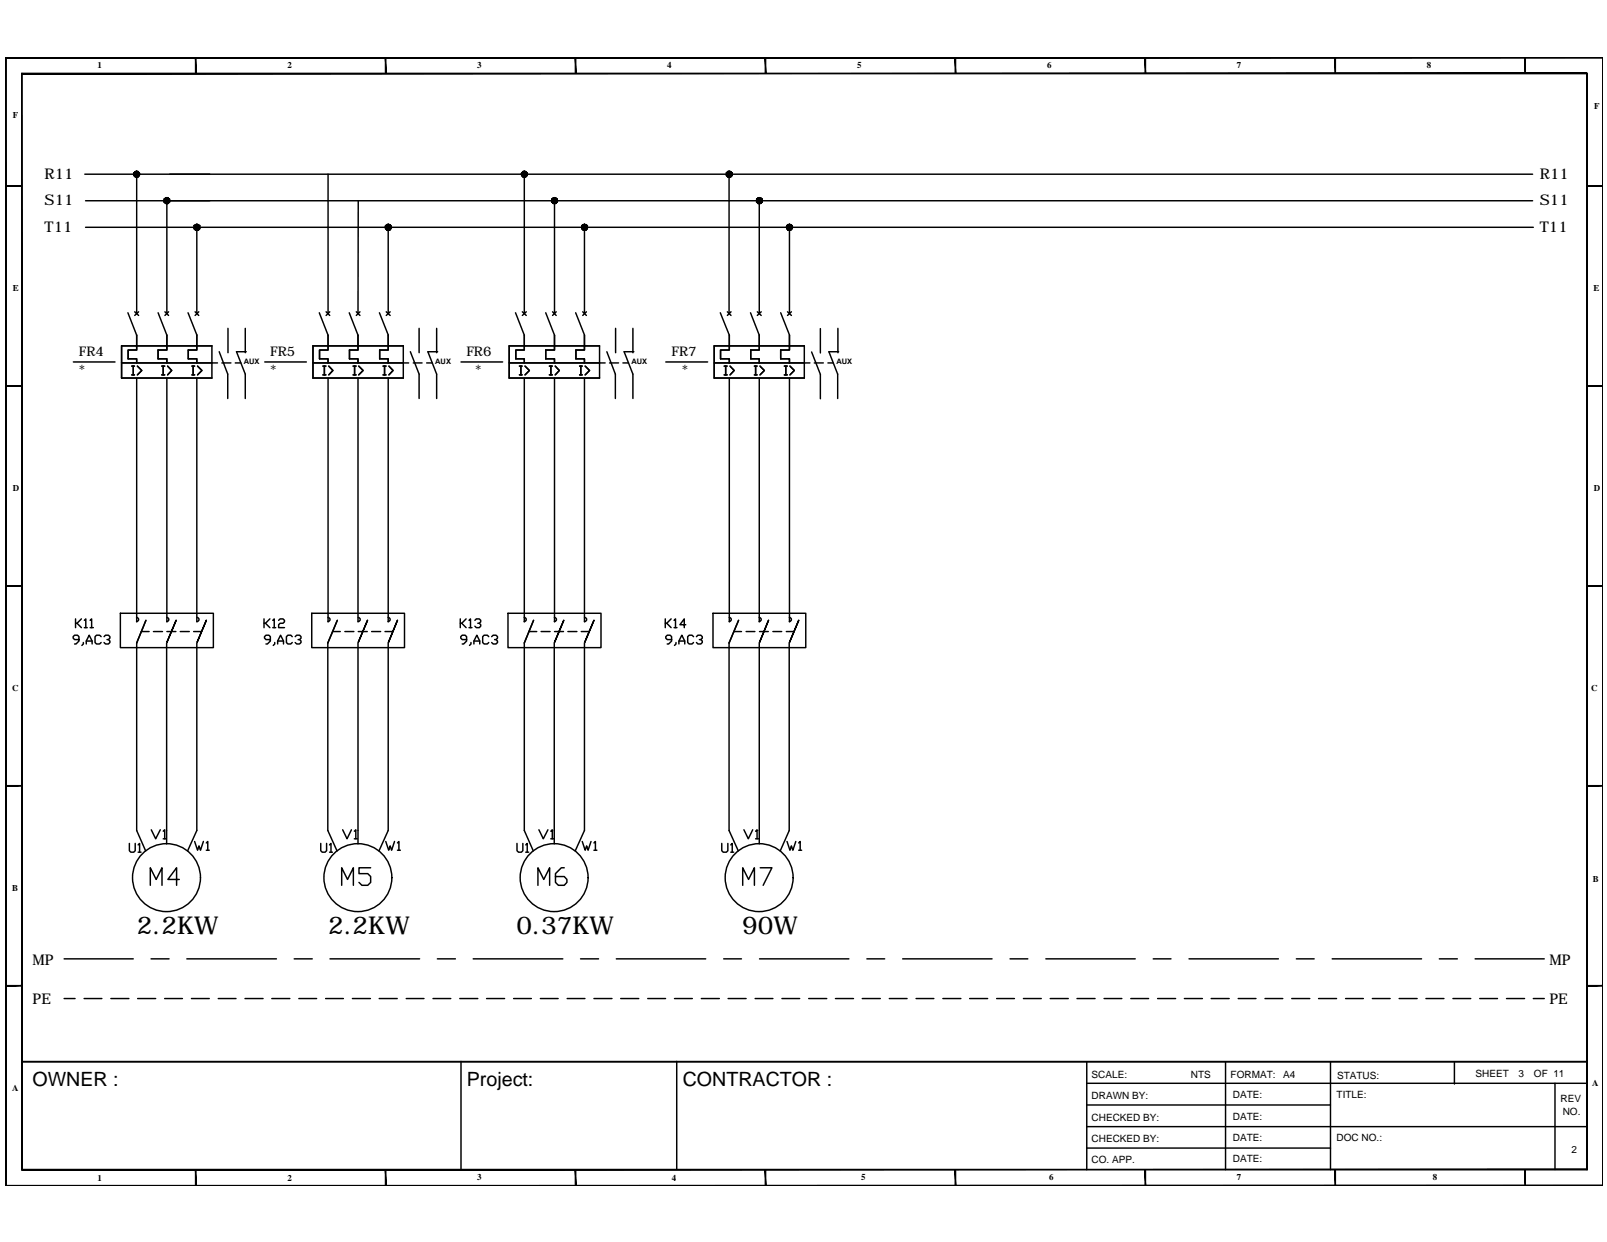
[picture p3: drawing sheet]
<svg xmlns="http://www.w3.org/2000/svg" width="279mm" height="216mm" viewBox="0 0 279 216" stroke-linecap="round" stroke-linejoin="round" font-family="sans-serif">
<!-- layer: FRAME -->
<g fill="#000" stroke="#000" stroke-width=".17">
<path d="M.9 10h277.8zM.9 10.1l277.8-.1z"/>
<path d="M3.7 12.8l.2 190.5v-190.5zM3.7 12.8l.2 190.5h-.2z"/>
<path d="M34 10l.1 2.8v-2.8zM34 10l.1 2.8h-.1z"/>
<path d="M67 10l.1 2.8v-2.8zM67 10l.1 2.8h-.1z"/>
<path d="M100 10l.1 2.8v-2.8zM100 10l.1 2.8h-.1z"/>
<path d="M133 10l.2 2.8v-2.8zM133 10l.2 2.8h-.2z"/>
<path d="M166 10l.2 2.8v-2.8zM166 10l.2 2.8h-.2z"/>
<path d="M199.1 10l.1 2.8v-2.8zM199.1 10l.1 2.8h-.1z"/>
<path d="M232.1 10l.1 2.8v-2.8zM232.1 10l.1 2.8h-.1z"/>
<path d="M265.1 10l.1 2.8v-2.8zM265.1 10l.1 2.8h-.1z"/>
<path d="M3.8 12.8h272.1v-.1zM3.8 12.7h272.1l-272.1 .1z"/>
<path d="M278.7 10v196.1zM278.7 10v196.1z"/>
<path d="M1 32.3v.1l2.8-.1zM1 32.4l2.8-.1v.1z"/>
<path d="M275.9 32.3v.1l2.8-.1zM275.9 32.4l2.8-.1v.1z"/>
<path d="M1 67v.2l2.8-.2zM1 67.2l2.8-.2v.2z"/>
<path d="M275.9 67v.2l2.8-.2zM275.9 67.2l2.8-.2v.2z"/>
<path d="M1 101.8v.1l2.8-.1zM1 101.9l2.8-.1v.1z"/>
<path d="M275.9 101.8v.1l2.8-.1zM275.9 101.9l2.8-.1v.1z"/>
<path d="M1 136.5v.2l2.8-.2zM1 136.7l2.8-.2v.2z"/>
<path d="M275.9 136.5v.2l2.8-.2zM275.9 136.7l2.8-.2v.2z"/>
<path d="M1 171.3v.1l2.8-.1zM1 171.4l2.8-.1v.1z"/>
<path d="M275.9 171.3v.1l2.8-.1zM275.9 171.4l2.8-.1v.1z"/>
<path d="M.9 10v196.1h.2zM.9 10h.2v196.1z"/>
<path d="M3.8 203.3v.1l272.1-.1zM3.8 203.4l272.1-.1v.1z"/>
<path d="M34 203.3l.1 2.8v-2.8zM34 203.3l.1 2.8h-.1z"/>
<path d="M67 203.3l.1 2.8v-2.8zM67 203.3l.1 2.8h-.1z"/>
<path d="M100 203.3l.1 2.8v-2.8zM100 203.3l.1 2.8h-.1z"/>
<path d="M133 203.4v2.7h.2zM133 203.4h.2v2.7z"/>
<path d="M166 203.3l.2 2.8v-2.8zM166 203.3l.2 2.8h-.2z"/>
<path d="M199.1 203.3l.1 2.8v-2.8zM199.1 203.3l.1 2.8h-.1z"/>
<path d="M232.1 203.3l.1 2.8v-2.8zM232.1 203.3l.1 2.8h-.1z"/>
<path d="M265.1 203.3l.1 2.8v-2.8zM265.1 203.3l.1 2.8h-.1z"/>
<path d="M275.9 12.8v190.5h.1zM275.9 12.8h.1v190.5z"/>
<path d="M1 206.1h277.7zM1 206.1h277.7z"/>
</g>
<path d="M3.8 184.5h272.1zM3.8 184.6v18.7M188.9 192.1h42.4M188.9 195.8h86.9M188.9 188.3h86.9M188.9 199.6h42.4M188.9 184.6v18.7" fill="none" stroke="#000" stroke-width=".25"/>
<!-- layer: 0 -->
<g fill="none" stroke="#000" stroke-width=".25">
<path d="M14.7 30.3h251.8M14.9 39.5h251.7M14.9 34.9h251.6M23.8 30.3v24.2M29 34.9v19.6M34.2 39.5v15M57 30.3v24.2M62.3 34.9l-.1 19.6M67.5 39.5v15M91.2 30.3v24.2M96.4 34.9v19.6M101.6 39.5v15"/>
<path d="M126.8 30.3v24.2M132 34.9v19.6M137.3 39.5v15M23.8 58.3v2.5h-1.5v1.6M29 58.3v2.5h-1.5v1.6M34.2 58.3v2.5h-1.5M34.2 58.2v2.6h-1.5M39.6 57.1v4.2M42.6 57.1v4.2M57 58.3v2.5h-1.4v1.6M62.2 58.3v2.5h-1.4v1.6M67.5 58.3v2.5h-1.5"/>
<path d="M67.5 58.2v2.6h-1.5M72.9 57.1v4.2M75.9 57.1v4.2M91.2 58.3v2.5h-1.5v1.6M96.4 58.3v2.5h-1.5v1.6M101.6 58.3v2.5h-1.5M101.6 58.2v2.6h-1.5M107 57.1v4.2M110 57.1v4.2M126.8 58.3v2.5h-1.5v1.6M132 58.3v2.5h-1.5v1.6M137.3 58.3v2.5h-1.6"/>
<path d="M137.3 58.2v2.6h-1.6M142.6 57.1v4.3M145.7 57.1v4.2M21.1 60.1h15.7v5.6h-15.7zM21.1 63.1h15.7M23.8 65.7v42.4M29 65.7v42.4M32.7 60.8v1.6M34.2 65.7v42.4M38.6 63.1h1.5M39.6 65v4.3M40.9 63.1h1"/>
<path d="M41.1 61.1h1.7M42.6 65v4.3M54.4 60.1h15.7v5.6h-15.7zM54.4 63.1h16.6M57 65.7v42.4M62.2 65.7v42.4M66 60.8v1.6M67.5 65.7v42.4M71.9 63.1h1.5M72.9 65v4.3M74.2 63.1h1M74.4 61.1h1.7"/>
<path d="M75.9 65v4.3M88.5 60.1h15.7v5.6h-15.7zM88.5 63.1h15.7M91.2 65.7v42.4M96.4 65.7v42.4M100.1 60.8v1.6M101.6 65.7v42.4M106 63.1h1.5M107 65v4.3M108.3 63.1h1M108.5 61.1h1.7M110 65v4.3"/>
<path d="M124.2 60.1h15.6v5.6h-15.6zM124.2 63.1h15.6M126.8 65.7v42.4M132 65.7v42.4M135.7 60.8v1.6M137.3 65.7v42.4M141.6 63.1h1.5M142.6 65.1v4.2M143.9 63.1h1M144.1 61.1h1.7M145.6 65v4.3M13.1 107.6v1.5"/>
<path d="M13.4 108.3l.8 .8M13.7 111.2h-.7l-.3-.3v-.2l.3-.3h.5l.2 .3v.7l-.5 .5h-.2M14.2 107.6l-.8 .7h-.3M14.5 111.7v.2l-.3 .3M14.7 107.8l.2-.2v1.5M14.7 109.1h.5M15 111.9v-.5l.5-1 .5 1v.5M15 111.4h1M15.7 107.8l.2-.2v1.5M15.7 109.1h.5M17.6 110.7l-.3-.3h-.5l-.3 .3v1l.3 .2h.5l.3-.2M18.1 110.7l.2-.3h.6l.2 .3v.2l-.2 .3h-.3"/>
<path d="M18.9 111.2l.2 .2v.3l-.2 .2h-.6l-.2-.2M20.9 106.6h16.2v6h-16.2zM23.7 107.3a.36 .36 0 0 1 .4 .4 .36 .36 0 0 1-.4 .3M24.6 109.8h1.3M25.4 107.8l-1.6 4v32.6M26.7 109.8h1.6M29 111.8v32.6M29 107.3a.36 .36 0 0 1 .4 .4 .36 .36 0 0 1-.4 .3M29 109.8h1.6M30.6 107.8l-1.6 4 1.6-4M31.3 109.8h1.6M33.7 109.8h1.3"/>
<path d="M34.2 111.8v32.6M34.2 107.3a.36 .36 0 0 1 .4 .4 .36 .36 0 0 1-.4 .3M35.9 107.8l-1.7 4 1.7-4M47.8 111.7v.2l-.3 .3M54.2 106.6h16.1v6h-16.1zM57 107.3a.36 .36 0 0 1 .4 .4 .36 .36 0 0 1-.4 .3M57.8 109.8h1.4M58.6 107.8l-1.6 4v32.6M60 109.8h1.5M62.2 111.8v32.6M62.3 107.3a.36 .36 0 0 1 .3 .4 .36 .36 0 0 1-.3 .3M62.3 109.8h1.6"/>
<path d="M63.9 107.8l-1.7 4 1.7-4M64.6 109.8h1.6M66.9 109.8h1.4M67.5 107.3a.36 .36 0 0 1 .3 .4 .36 .36 0 0 1-.3 .3M67.5 111.8v32.6M69.1 107.8l-1.6 4 1.6-4M81.9 111.7v.2l-.3 .3M85.5 110.7l.2-.3h.5l.3 .3v.2l-.3 .3h-.2M86.2 111.2l.3 .2v.3l-.3 .2h-.5l-.2-.2M88.3 106.6h16.2v6h-16.2zM91.1 107.3a.36 .36 0 0 1 .4 .4 .36 .36 0 0 1-.4 .3M92 109.8h1.3"/>
<path d="M92.8 107.8l-1.6 4v32.6M94.1 109.8h1.5M96.4 111.8v32.6M96.4 107.3a.36 .36 0 0 1 .3 .4 .36 .36 0 0 1-.3 .3M96.4 109.8h1.6M98 107.8l-1.6 4 1.6-4M98.7 109.8h1.6M101.1 109.8h1.3M101.6 111.8v32.6M101.6 107.3a.36 .36 0 0 1 .4 .4 .36 .36 0 0 1-.4 .3M103.3 107.8l-1.7 4 1.7-4M117.5 111.7v.2l-.2 .3"/>
<path d="M121.1 110.7l.2-.3h.5l.3 .3v.2l-.3 .3h-.2M121.8 111.2l.3 .2v.3l-.3 .2h-.5l-.2-.2M124 106.6h16.1v6h-16.1zM126.8 107.3a.36 .36 0 0 1 .3 .4 .36 .36 0 0 1-.3 .3M127.6 109.8h1.3M128.4 107.8l-1.6 4v32.6M129.7 109.8h1.5M132 107.3a.36 .36 0 0 1 .3 .4 .36 .36 0 0 1-.3 .3M132 111.8v32.6M132.1 109.8h1.5M133.6 107.8l-1.6 4 1.6-4M134.4 109.8h1.5"/>
<path d="M136.7 109.8h1.4M137.2 111.8v32.6M137.2 107.3a.36 .36 0 0 1 .4 .4 .36 .36 0 0 1-.4 .3M138.9 107.8l-1.7 4 1.7-4M11.1 166.7h12.1M11.1 173.6h2M14.6 173.6h3.1M19.3 173.6h3.1M23.9 173.6h3.2M26.3 166.7h3.1M28.6 173.6h3.1M32.5 166.7h15.6"/>
<path d="M33.3 173.6h3.1M37.9 173.6h3.1M42.6 173.6h3.1M47.3 173.6h3.1M51.2 166.7h3.1M52 173.6h3M56.6 173.6h3.1M57.4 166.7h15.6M61.3 173.6h3.1M65.9 173.6h3.2M70.6 173.6h3.1M75.3 173.6h3.1"/>
<path d="M76 166.7h3.2M79.9 173.6h3.2M82.3 166.7h15.5M84.6 173.6h3.1M89.3 173.6h3.1M94 173.6h3M98.6 173.6h3.1M100.9 166.7h3.2M103.3 173.6h3.1M107.2 166.7h15.5M107.9 173.6h3.2M112.6 173.6h3.1"/>
<path d="M117.3 173.6h3.1M121.9 173.6h3.2M125.8 166.7h3.1M126.6 173.6h3.1M131.3 173.6h3.1M132.1 166.7h15.5M135.9 173.6h3.1M140.6 173.6h3.1M145.3 173.6h3.1M149.9 173.6h3.1M150.7 166.7h3.1M154.6 173.6h3.1"/>
<path d="M156.9 166.7h15.6M159.3 173.6h3.1M163.9 173.6h3.2M168.6 173.6h3.1M173.3 173.6h3.1M175.6 166.7h3.1M177.9 173.6h3.1M181.8 166.7h15.6M182.6 173.6h3.1M187.3 173.6h3.1M192 173.6h3M196.6 173.6h3.1"/>
<path d="M200.5 166.7h3.1M201.3 173.6h3.1M205.9 173.6h3.2M206.7 166.7h15.6M210.6 173.6h3.1M215.3 173.6h3.1M219.9 173.6h3.1M224.6 173.6h3.1M225.4 166.7h3.1M229.2 173.6h3.2M231.6 166.7h15.6M233.9 173.6h3.1"/>
<path d="M238.6 173.6h3.1M243.3 173.6h3.1M247.9 173.6h3.2M250.2 166.7h3.2M252.6 173.6h3.1M256.5 166.7h12M257.3 173.6h3.1M261.9 173.6h3.2M266.6 173.6h1.9M80.2 184.5v18.8M117.7 184.5v18.8M213.1 184.6v18.7"/>
<path d="M231.3 184.6v18.7M252.9 184.7v3.7M270.4 188.3v15"/>
<circle cx="28.9" cy="152.6" r="5.9"/>
<circle cx="62.2" cy="152.6" r="5.9"/>
<circle cx="96.3" cy="152.6" r="5.9"/>
<circle cx="132" cy="152.6" r="5.9"/>
</g>
<!-- layer: SYMBOL -->
<g fill="none" stroke="#000" stroke-width=".25">
<path d="M22.2 54.4l1.6 3.9M23.4 54.2l.7 .6M24.1 54.2l-.7 .6M27.5 54.4l1.5 3.9M28.7 54.2l.6 .6M29.3 54.2l-.6 .6M32.7 54.4l1.5 3.8M33.9 54.2l.7 .6M34.6 54.2l-.7 .6M55.5 54.4l1.5 3.9M56.7 54.2l.6 .6M57.3 54.2l-.6 .6"/>
<path d="M60.7 54.4l1.5 3.9M61.9 54.2l.7 .6M62.6 54.2l-.7 .6M66 54.4l1.5 3.8M67.2 54.2l.6 .6M67.8 54.2l-.6 .6M89.6 54.4l1.6 3.9M90.8 54.2l.7 .6M91.5 54.2l-.7 .6M94.9 54.4l1.5 3.9M96.1 54.2l.6 .6M96.7 54.2l-.6 .6"/>
<path d="M100.1 54.4l1.5 3.8M101.3 54.2l.7 .6M102 54.2l-.7 .6M125.2 54.4l1.6 3.9M126.5 54.2l.6 .6M127.1 54.2l-.6 .6M130.5 54.4l1.5 3.9M131.7 54.2l.6 .6M132.3 54.2l-.6 .6M135.7 54.4l1.6 3.8M136.9 54.2l.7 .6M137.6 54.2l-.7 .6"/>
<path d="M12.8 62.9h7.2M38.1 61.1l1.5 3.9M41.1 61.1l1.5 3.9M46 62.9h7.3M71.3 61.1l1.6 3.9M74.4 61.1l1.5 3.9M80.2 62.9h7.2M105.5 61.1l1.5 3.9M108.5 61.1l1.5 3.9M115.8 62.9h7.2M141.1 61.2l1.5 3.9M144.1 61.1l1.5 3.9"/>
</g>
<!-- layer: 0 -->
<g fill="#000" stroke="#000" stroke-width=".17">
<path d="M23.2 30.3l.1 .2 .5-.2zM23.3 30.5l.5-.2-.3 .4zM23.8 30.3l-.3 .4 .3 .1z"/>
<path d="M23.2 30.3l.1 .2 .5-.2zM23.3 30.5l.5-.2-.3 .4zM23.8 30.3l-.3 .4 .3 .1z"/>
<path d="M23.3 30.3l.1 .2 .4-.2zM23.4 30.5l.4-.2-.2 .3zM23.8 30.3l-.2 .3 .2 .1z"/>
<path d="M23.3 30.3l.1 .2 .4-.2zM23.4 30.5l.4-.2-.2 .3zM23.8 30.3l-.2 .3 .2 .1z"/>
<path d="M23.6 29.9l.2 .4v-.4zM23.6 29.9l.2 .4-.4-.2zM23.4 30.1l-.1 .2h.5z"/>
<path d="M23.8 30.3v.4l.2-.1zM23.8 30.3l.3 .2-.1 .1zM23.8 30.3l.3 .2 .1-.2z"/>
<path d="M23.5 29.8l.3 .5v-.6zM23.5 29.8l.3 .5-.5-.3zM23.3 30l-.1 .3h.6z"/>
<path d="M23.8 30.3v.5l.2-.1zM23.8 30.3l.4 .2-.2 .2zM23.8 30.3l.4 .2 .1-.2z"/>
<path d="M23.6 29.9l.2 .4v-.4zM23.6 29.9l.2 .4-.4-.2zM23.4 30.1l-.1 .2h.5z"/>
<path d="M23.8 30.3v.4l.2-.1zM23.8 30.3l.3 .2-.1 .1zM23.8 30.3l.3 .2 .1-.2z"/>
<path d="M23.5 29.8l.3 .5v-.6zM23.5 29.8l.3 .5-.5-.3zM23.3 30l-.1 .3h.6z"/>
<path d="M23.8 30.3v.5l.2-.1zM23.8 30.3l.4 .2-.2 .2zM23.8 30.3l.4 .2 .1-.2z"/>
<path d="M23.8 30.3h.4l-.1-.2zM24 29.9l.1 .2-.3 .2zM23.8 29.9v.4l.2-.4z"/>
<path d="M23.8 30.3h.4l-.1-.2zM24 29.9l.1 .2-.3 .2zM23.8 29.9v.4l.2-.4z"/>
<path d="M23.8 30.3h.5l-.1-.3zM24 29.8l.2 .2-.4 .3zM23.8 29.7v.6l.2-.5z"/>
<path d="M23.8 30.3h.5l-.1-.3zM24 29.8l.2 .2-.4 .3zM23.8 29.7v.6l.2-.5z"/>
<path d="M28.5 34.9v.3l.5-.3zM28.5 35.2l.5-.3-.2 .5zM29 34.9l-.2 .5h.2z"/>
<path d="M28.5 34.9v.3l.5-.3zM28.5 35.2l.5-.3-.2 .5zM29 34.9l-.2 .5h.2z"/>
<path d="M28.6 34.9v.2l.4-.2zM28.6 35.1l.4-.2-.2 .3zM29 34.9l-.2 .3 .2 .1z"/>
<path d="M28.6 34.9v.2l.4-.2zM28.6 35.1l.4-.2-.2 .3zM29 34.9l-.2 .3 .2 .1z"/>
<path d="M28.8 34.5l.2 .4v-.4zM28.8 34.5l.2 .4-.4-.2zM28.6 34.7v.2h.4z"/>
<path d="M29 34.9v.4l.2-.1zM29 34.9l.4 .2-.2 .1zM29 34.9l.4 .2v-.2z"/>
<path d="M28.8 34.4l.2 .5v-.6zM28.5 34.6l.3-.2 .2 .5zM28.5 34.6v.3h.5z"/>
<path d="M29 34.9v.5h.3zM29 34.9l.5 .3-.2 .2zM29 34.9l.5 .3 .1-.3z"/>
<path d="M28.8 34.5l.2 .4v-.4zM28.8 34.5l.2 .4-.4-.2zM28.6 34.7v.2h.4z"/>
<path d="M29 34.9v.4l.2-.1zM29 34.9l.4 .2-.2 .1zM29 34.9l.4 .2v-.2z"/>
<path d="M28.8 34.4l.2 .5v-.6zM28.5 34.6l.3-.2 .2 .5zM28.5 34.6v.3h.5z"/>
<path d="M29 34.9v.5h.3zM29 34.9l.5 .3-.2 .2zM29 34.9l.5 .3 .1-.3z"/>
<path d="M29 34.9h.4v-.2zM29.2 34.5l.2 .2-.4 .2zM29 34.5v.4l.2-.4z"/>
<path d="M29 34.9h.4v-.2zM29.2 34.5l.2 .2-.4 .2zM29 34.5v.4l.2-.4z"/>
<path d="M29 34.9h.6l-.1-.3zM29.3 34.4l.2 .2-.5 .3zM29 34.3v.6l.3-.5z"/>
<path d="M29 34.9h.6l-.1-.3zM29.3 34.4l.2 .2-.5 .3zM29 34.3v.6l.3-.5z"/>
<path d="M33.7 39.5l.1 .3 .4-.3zM33.8 39.8l.4-.3-.2 .5zM34.2 39.5l-.2 .5 .2 .1z"/>
<path d="M33.7 39.5l.1 .3 .4-.3zM33.8 39.8l.4-.3-.2 .5zM34.2 39.5l-.2 .5 .2 .1z"/>
<path d="M33.8 39.5l.1 .2 .3-.2zM33.9 39.7l.3-.2-.2 .3zM34.2 39.5l-.2 .3 .2 .1z"/>
<path d="M33.8 39.5l.1 .2 .3-.2zM33.9 39.7l.3-.2-.2 .3zM34.2 39.5l-.2 .3 .2 .1z"/>
<path d="M34 39.1l.2 .4v-.4zM34 39.1l.2 .4-.3-.2zM33.9 39.3l-.1 .2h.4z"/>
<path d="M34.2 39.5v.4l.2-.1zM34.2 39.5l.4 .2-.2 .1zM34.2 39.5l.4 .2v-.2z"/>
<path d="M34 39l.2 .5v-.5zM33.8 39.2l.2-.2 .2 .5zM33.8 39.2l-.1 .3h.5z"/>
<path d="M34 39.1l.2 .4v-.4zM34 39.1l.2 .4-.3-.2zM33.9 39.3l-.1 .2h.4z"/>
<path d="M34.2 39.5v.4l.2-.1zM34.2 39.5l.4 .2-.2 .1zM34.2 39.5l.4 .2v-.2z"/>
<path d="M34 39l.2 .5v-.5zM33.8 39.2l.2-.2 .2 .5zM33.8 39.2l-.1 .3h.5z"/>
<path d="M34.2 39.5h.4v-.2zM34.4 39.1l.2 .2-.4 .2zM34.2 39.1v.4l.2-.4z"/>
<path d="M34.2 39.5h.4v-.2zM34.4 39.1l.2 .2-.4 .2zM34.2 39.1v.4l.2-.4z"/>
<path d="M34.2 39.5h.6l-.1-.3zM34.5 39l.2 .2-.5 .3zM34.2 39v.5l.3-.5z"/>
<path d="M34.2 39.5h.6l-.1-.3zM34.5 39l.2 .2-.5 .3zM34.2 39v.5l.3-.5z"/>
<path d="M66.9 39.5l.1 .3 .5-.3zM67 39.8l.5-.3-.3 .5zM67.5 39.5l-.3 .5 .3 .1z"/>
<path d="M66.9 39.5l.1 .3 .5-.3zM67 39.8l.5-.3-.3 .5zM67.5 39.5l-.3 .5 .3 .1z"/>
<path d="M67.1 39.5l.1 .2 .3-.2zM67.2 39.7l.3-.2-.2 .3zM67.5 39.5l-.2 .3 .2 .1z"/>
<path d="M67.1 39.5l.1 .2 .3-.2zM67.2 39.7l.3-.2-.2 .3zM67.5 39.5l-.2 .3 .2 .1z"/>
<path d="M67.3 39.1l.2 .4v-.4zM67.3 39.1l.2 .4-.3-.2zM67.2 39.3l-.1 .2h.4z"/>
<path d="M67.5 39.5v.4l.2-.1zM67.5 39.5l.4 .2-.2 .1zM67.5 39.5l.4 .2v-.2z"/>
<path d="M67.2 39l.3 .5v-.5zM67 39.2l.2-.2 .3 .5zM67 39.2l-.1 .3h.6z"/>
<path d="M67.3 39.1l.2 .4v-.4zM67.3 39.1l.2 .4-.3-.2zM67.2 39.3l-.1 .2h.4z"/>
<path d="M67.5 39.5v.4l.2-.1zM67.5 39.5l.4 .2-.2 .1zM67.5 39.5l.4 .2v-.2z"/>
<path d="M67.2 39l.3 .5v-.5zM67 39.2l.2-.2 .3 .5zM67 39.2l-.1 .3h.6z"/>
<path d="M67.5 39.5h.4v-.2zM67.7 39.1l.2 .2-.4 .2zM67.5 39.1v.4l.2-.4z"/>
<path d="M67.5 39.5h.4v-.2zM67.7 39.1l.2 .2-.4 .2zM67.5 39.1v.4l.2-.4z"/>
<path d="M67.5 39.5h.5v-.3zM67.8 39l.2 .2-.5 .3zM67.5 39v.5l.3-.5z"/>
<path d="M67.5 39.5h.5v-.3zM67.8 39l.2 .2-.5 .3zM67.5 39v.5l.3-.5z"/>
<path d="M90.6 30.3l.1 .2 .5-.2zM90.7 30.5l.5-.2-.3 .4zM91.2 30.3l-.3 .4 .3 .1z"/>
<path d="M90.6 30.3l.1 .2 .5-.2zM90.7 30.5l.5-.2-.3 .4zM91.2 30.3l-.3 .4 .3 .1z"/>
<path d="M90.7 30.3l.1 .2 .4-.2zM90.8 30.5l.4-.2-.3 .3zM91.2 30.3l-.3 .3 .3 .1z"/>
<path d="M90.7 30.3l.1 .2 .4-.2zM90.8 30.5l.4-.2-.3 .3zM91.2 30.3l-.3 .3 .3 .1z"/>
<path d="M90.9 29.9l.3 .4v-.4zM90.9 29.9l.3 .4-.4-.2zM90.8 30.1l-.1 .2h.5z"/>
<path d="M91.2 30.3v.4l.2-.1zM91.2 30.3l.3 .2-.1 .1zM91.2 30.3l.3 .2 .1-.2z"/>
<path d="M90.9 29.8l.3 .5v-.6zM90.9 29.8l.3 .5-.5-.3zM90.7 30l-.1 .3h.6z"/>
<path d="M91.2 30.3v.5l.2-.1zM91.2 30.3l.4 .2-.2 .2zM91.2 30.3l.4 .2 .1-.2z"/>
<path d="M90.9 29.9l.3 .4v-.4zM90.9 29.9l.3 .4-.4-.2zM90.8 30.1l-.1 .2h.5z"/>
<path d="M91.2 30.3v.4l.2-.1zM91.2 30.3l.3 .2-.1 .1zM91.2 30.3l.3 .2 .1-.2z"/>
<path d="M90.9 29.8l.3 .5v-.6zM90.9 29.8l.3 .5-.5-.3zM90.7 30l-.1 .3h.6z"/>
<path d="M91.2 30.3v.5l.2-.1zM91.2 30.3l.4 .2-.2 .2zM91.2 30.3l.4 .2 .1-.2z"/>
<path d="M91.2 30.3h.4l-.1-.2zM91.4 29.9l.1 .2-.3 .2zM91.2 29.9v.4l.2-.4z"/>
<path d="M91.2 30.3h.4l-.1-.2zM91.4 29.9l.1 .2-.3 .2zM91.2 29.9v.4l.2-.4z"/>
<path d="M91.2 30.3h.5l-.1-.3zM91.4 29.8l.2 .2-.4 .3zM91.2 29.7v.6l.2-.5z"/>
<path d="M91.2 30.3h.5l-.1-.3zM91.4 29.8l.2 .2-.4 .3zM91.2 29.7v.6l.2-.5z"/>
<path d="M95.9 34.9v.3l.5-.3zM95.9 35.2l.5-.3-.2 .5zM96.4 34.9l-.2 .5h.2z"/>
<path d="M95.9 34.9v.3l.5-.3zM95.9 35.2l.5-.3-.2 .5zM96.4 34.9l-.2 .5h.2z"/>
<path d="M96 34.9v.2l.4-.2zM96 35.1l.4-.2-.2 .3zM96.4 34.9l-.2 .3 .2 .1z"/>
<path d="M96 34.9v.2l.4-.2zM96 35.1l.4-.2-.2 .3zM96.4 34.9l-.2 .3 .2 .1z"/>
<path d="M96.2 34.5l.2 .4v-.4zM96.2 34.5l.2 .4-.4-.2zM96 34.7v.2h.4z"/>
<path d="M96.4 34.9v.4l.2-.1zM96.4 34.9l.4 .2-.2 .1zM96.4 34.9l.4 .2v-.2z"/>
<path d="M96.2 34.4l.2 .5v-.6zM95.9 34.6l.3-.2 .2 .5zM95.9 34.6v.3h.5z"/>
<path d="M96.4 34.9v.5h.3zM96.4 34.9l.5 .3-.2 .2zM96.4 34.9l.5 .3 .1-.3z"/>
<path d="M96.2 34.5l.2 .4v-.4zM96.2 34.5l.2 .4-.4-.2zM96 34.7v.2h.4z"/>
<path d="M96.4 34.9v.4l.2-.1zM96.4 34.9l.4 .2-.2 .1zM96.4 34.9l.4 .2v-.2z"/>
<path d="M96.2 34.4l.2 .5v-.6zM95.9 34.6l.3-.2 .2 .5zM95.9 34.6v.3h.5z"/>
<path d="M96.4 34.9v.5h.3zM96.4 34.9l.5 .3-.2 .2zM96.4 34.9l.5 .3 .1-.3z"/>
<path d="M96.4 34.9h.4v-.2zM96.6 34.5l.2 .2-.4 .2zM96.4 34.5v.4l.2-.4z"/>
<path d="M96.4 34.9h.4v-.2zM96.6 34.5l.2 .2-.4 .2zM96.4 34.5v.4l.2-.4z"/>
<path d="M96.4 34.9h.6l-.1-.3zM96.7 34.4l.2 .2-.5 .3zM96.4 34.3v.6l.3-.5z"/>
<path d="M96.4 34.9h.6l-.1-.3zM96.7 34.4l.2 .2-.5 .3zM96.4 34.3v.6l.3-.5z"/>
<path d="M101.1 39.5v.3l.5-.3zM101.1 39.8l.5-.3-.2 .5zM101.6 39.5l-.2 .5 .2 .1z"/>
<path d="M101.1 39.5v.3l.5-.3zM101.1 39.8l.5-.3-.2 .5zM101.6 39.5l-.2 .5 .2 .1z"/>
<path d="M101.2 39.5l.1 .2 .3-.2zM101.3 39.7l.3-.2-.2 .3zM101.6 39.5l-.2 .3 .2 .1z"/>
<path d="M101.2 39.5l.1 .2 .3-.2zM101.3 39.7l.3-.2-.2 .3zM101.6 39.5l-.2 .3 .2 .1z"/>
<path d="M101.4 39.1l.2 .4v-.4zM101.4 39.1l.2 .4-.3-.2zM101.3 39.3l-.1 .2h.4z"/>
<path d="M101.6 39.5v.4l.2-.1zM101.6 39.5l.4 .2-.2 .1zM101.6 39.5l.4 .2v-.2z"/>
<path d="M101.4 39l.2 .5v-.5zM101.1 39.2l.3-.2 .2 .5zM101.1 39.2v.3h.5z"/>
<path d="M101.4 39.1l.2 .4v-.4zM101.4 39.1l.2 .4-.3-.2zM101.3 39.3l-.1 .2h.4z"/>
<path d="M101.6 39.5v.4l.2-.1zM101.6 39.5l.4 .2-.2 .1zM101.6 39.5l.4 .2v-.2z"/>
<path d="M101.4 39l.2 .5v-.5zM101.1 39.2l.3-.2 .2 .5zM101.1 39.2v.3h.5z"/>
<path d="M101.6 39.5h.4v-.2zM101.8 39.1l.2 .2-.4 .2zM101.6 39.1v.4l.2-.4z"/>
<path d="M101.6 39.5h.4v-.2zM101.8 39.1l.2 .2-.4 .2zM101.6 39.1v.4l.2-.4z"/>
<path d="M101.6 39.5h.6l-.1-.3zM101.9 39l.2 .2-.5 .3zM101.6 39v.5l.3-.5z"/>
<path d="M101.6 39.5h.6l-.1-.3zM101.9 39l.2 .2-.5 .3zM101.6 39v.5l.3-.5z"/>
<path d="M126.3 30.3v.2l.5-.2zM126.3 30.5l.5-.2-.3 .4zM126.8 30.3l-.3 .4 .3 .1z"/>
<path d="M126.3 30.3v.2l.5-.2zM126.3 30.5l.5-.2-.3 .4zM126.8 30.3l-.3 .4 .3 .1z"/>
<path d="M126.4 30.3v.2l.4-.2zM126.4 30.5l.4-.2-.3 .3zM126.8 30.3l-.3 .3 .3 .1z"/>
<path d="M126.4 30.3v.2l.4-.2zM126.4 30.5l.4-.2-.3 .3zM126.8 30.3l-.3 .3 .3 .1z"/>
<path d="M126.5 29.9l.3 .4v-.4zM126.5 29.9l.3 .4-.4-.2zM126.4 30.1v.2h.4z"/>
<path d="M126.8 30.3v.4l.2-.1zM126.8 30.3l.3 .2-.1 .1zM126.8 30.3l.3 .2 .1-.2z"/>
<path d="M126.5 29.8l.3 .5v-.6zM126.3 30l.2-.2 .3 .5zM126.3 30v.3h.5z"/>
<path d="M126.8 30.3v.5l.3-.1zM126.8 30.3l.5 .2-.2 .2zM126.8 30.3l.5 .2v-.2z"/>
<path d="M126.5 29.9l.3 .4v-.4zM126.5 29.9l.3 .4-.4-.2zM126.4 30.1v.2h.4z"/>
<path d="M126.8 30.3v.4l.2-.1zM126.8 30.3l.3 .2-.1 .1zM126.8 30.3l.3 .2 .1-.2z"/>
<path d="M126.5 29.8l.3 .5v-.6zM126.3 30l.2-.2 .3 .5zM126.3 30v.3h.5z"/>
<path d="M126.8 30.3v.5l.3-.1zM126.8 30.3l.5 .2-.2 .2zM126.8 30.3l.5 .2v-.2z"/>
<path d="M126.8 30.3h.4l-.1-.2zM127 29.9l.1 .2-.3 .2zM126.8 29.9v.4l.2-.4z"/>
<path d="M126.8 30.3h.4l-.1-.2zM127 29.9l.1 .2-.3 .2zM126.8 29.9v.4l.2-.4z"/>
<path d="M126.8 30.3h.5v-.3zM127.1 29.8l.2 .2-.5 .3zM126.8 29.7v.6l.3-.5z"/>
<path d="M126.8 30.3h.5v-.3zM127.1 29.8l.2 .2-.5 .3zM126.8 29.7v.6l.3-.5z"/>
<path d="M131.5 34.9v.3l.5-.3zM131.5 35.2l.5-.3-.2 .5zM132 34.9l-.2 .5h.2z"/>
<path d="M131.5 34.9v.3l.5-.3zM131.5 35.2l.5-.3-.2 .5zM132 34.9l-.2 .5h.2z"/>
<path d="M131.6 34.9l.1 .2 .3-.2zM131.7 35.1l.3-.2-.2 .3zM132 34.9l-.2 .3 .2 .1z"/>
<path d="M131.6 34.9l.1 .2 .3-.2zM131.7 35.1l.3-.2-.2 .3zM132 34.9l-.2 .3 .2 .1z"/>
<path d="M131.8 34.5l.2 .4v-.4zM131.8 34.5l.2 .4-.3-.2zM131.7 34.7l-.1 .2h.4z"/>
<path d="M132 34.9v.4l.2-.1zM132 34.9l.4 .2-.2 .1zM132 34.9l.4 .2v-.2z"/>
<path d="M131.8 34.4l.2 .5v-.6zM131.5 34.6l.3-.2 .2 .5zM131.5 34.6v.3h.5z"/>
<path d="M132 34.9v.5h.3zM132 34.9l.5 .3-.2 .2zM132 34.9l.5 .3 .1-.3z"/>
<path d="M131.8 34.5l.2 .4v-.4zM131.8 34.5l.2 .4-.3-.2zM131.7 34.7l-.1 .2h.4z"/>
<path d="M132 34.9v.4l.2-.1zM132 34.9l.4 .2-.2 .1zM132 34.9l.4 .2v-.2z"/>
<path d="M131.8 34.4l.2 .5v-.6zM131.5 34.6l.3-.2 .2 .5zM131.5 34.6v.3h.5z"/>
<path d="M132 34.9v.5h.3zM132 34.9l.5 .3-.2 .2zM132 34.9l.5 .3 .1-.3z"/>
<path d="M132 34.9h.4v-.2zM132.2 34.5l.2 .2-.4 .2zM132 34.5v.4l.2-.4z"/>
<path d="M132 34.9h.4v-.2zM132.2 34.5l.2 .2-.4 .2zM132 34.5v.4l.2-.4z"/>
<path d="M132 34.9h.6l-.1-.3zM132.3 34.4l.2 .2-.5 .3zM132 34.3v.6l.3-.5z"/>
<path d="M132 34.9h.6l-.1-.3zM132.3 34.4l.2 .2-.5 .3zM132 34.3v.6l.3-.5z"/>
<path d="M136.7 39.5l.1 .3 .5-.3zM136.8 39.8l.5-.3-.3 .5zM137.3 39.5l-.3 .5 .3 .1z"/>
<path d="M136.7 39.5l.1 .3 .5-.3zM136.8 39.8l.5-.3-.3 .5zM137.3 39.5l-.3 .5 .3 .1z"/>
<path d="M136.8 39.5l.1 .2 .4-.2zM136.9 39.7l.4-.2-.3 .3zM137.3 39.5l-.3 .3 .3 .1z"/>
<path d="M136.8 39.5l.1 .2 .4-.2zM136.9 39.7l.4-.2-.3 .3zM137.3 39.5l-.3 .3 .3 .1z"/>
<path d="M137 39.1l.3 .4v-.4zM137 39.1l.3 .4-.4-.2zM136.9 39.3l-.1 .2h.5z"/>
<path d="M137.3 39.5v.4l.2-.1zM137.3 39.5l.3 .2-.1 .1zM137.3 39.5l.3 .2 .1-.2z"/>
<path d="M137 39l.3 .5v-.5zM137 39l.3 .5-.5-.3zM136.8 39.2l-.1 .3h.6z"/>
<path d="M137 39.1l.3 .4v-.4zM137 39.1l.3 .4-.4-.2zM136.9 39.3l-.1 .2h.5z"/>
<path d="M137.3 39.5v.4l.2-.1zM137.3 39.5l.3 .2-.1 .1zM137.3 39.5l.3 .2 .1-.2z"/>
<path d="M137 39l.3 .5v-.5zM137 39l.3 .5-.5-.3zM136.8 39.2l-.1 .3h.6z"/>
<path d="M137.3 39.5h.4l-.1-.2zM137.5 39.1l.1 .2-.3 .2zM137.3 39.1v.4l.2-.4z"/>
<path d="M137.3 39.5h.4l-.1-.2zM137.5 39.1l.1 .2-.3 .2zM137.3 39.1v.4l.2-.4z"/>
<path d="M137.3 39.5h.5l-.1-.3zM137.5 39l.2 .2-.4 .3zM137.3 39v.5l.2-.5z"/>
<path d="M137.3 39.5h.5l-.1-.3zM137.5 39l.2 .2-.4 .3zM137.3 39v.5l.2-.5z"/>
<path d="M34.2 39.5v.6l.3-.1zM34.2 39.5l.5 .3-.2 .2zM34.2 39.5l.5 .3 .1-.3z"/>
<path d="M34.2 39.5v.6l.3-.1zM34.2 39.5l.5 .3-.2 .2zM34.2 39.5l.5 .3 .1-.3z"/>
<path d="M67.5 39.5v.6l.3-.1zM67.5 39.5l.5 .3-.2 .2zM67.5 39.5l.5 .3v-.3z"/>
<path d="M67.5 39.5v.6l.3-.1zM67.5 39.5l.5 .3-.2 .2zM67.5 39.5l.5 .3v-.3z"/>
<path d="M101.6 39.5v.6l.3-.1zM101.6 39.5l.5 .3-.2 .2zM101.6 39.5l.5 .3 .1-.3z"/>
<path d="M101.6 39.5v.6l.3-.1zM101.6 39.5l.5 .3-.2 .2zM101.6 39.5l.5 .3 .1-.3z"/>
<path d="M137.3 39.5v.6l.2-.1zM137.3 39.5l.4 .3-.2 .2zM137.3 39.5l.4 .3 .1-.3z"/>
<path d="M137.3 39.5v.6l.2-.1zM137.3 39.5l.4 .3-.2 .2zM137.3 39.5l.4 .3 .1-.3z"/>
</g>
<g font-size="6.6">
<text x="25.4" y="155.2">M4</text>
<text x="58.6" y="155.2">M5</text>
<text x="92.8" y="155.2">M6</text>
<text x="128.4" y="155.2">M7</text>
</g>
<g font-size="4.9">
<text x="45.2" y="110.4">K12</text>
<text x="79" y="110.4">K13</text>
<text x="114.7" y="110.4">K14</text>
<text x="25.4" y="147.1">V1</text>
<text x="58.6" y="147.1">V1</text>
<text x="92.8" y="147.1">V1</text>
<text x="128.4" y="147.1">V1</text>
</g>
<g font-size="4.4">
<text x="21.9" y="66.3">I&gt;</text>
<text x="27.2" y="66.3">I&gt;</text>
<text x="32.5" y="66.3">I&gt;</text>
<text x="55.4" y="66.3">I&gt;</text>
<text x="64.2" y="66.3" transform="rotate(-90 64.2 66.3)">I&gt;</text>
<text x="65.6" y="66.3">I&gt;</text>
<text x="89.3" y="66.3">I&gt;</text>
<text x="94.5" y="66.3">I&gt;</text>
<text x="99.8" y="66.3">I&gt;</text>
<text x="124.9" y="66.3">I&gt;</text>
<text x="130.2" y="66.3">I&gt;</text>
<text x="135.5" y="66.3">I&gt;</text>
<text x="21.5" y="149.2">U1</text>
<text x="32.8" y="148.9">W1</text>
<text x="55" y="149.2">U1</text>
<text x="66.3" y="148.9">W1</text>
<text x="88.9" y="149.2">U1</text>
<text x="100.2" y="148.9">W1</text>
<text x="124.5" y="149.2">U1</text>
<text x="135.8" y="148.9">W1</text>
</g>
<g font-size="4.3">
<text x="23.8" y="162.3">2.2KW</text>
<text x="57" y="162.3">2.2KW</text>
<text x="89.8" y="162.3">0.37KW</text>
<text x="129" y="162.3">90W</text>
</g>
<g font-size="3.4">
<text x="5.6" y="188.8">OWNER :</text>
<text x="81.2" y="188.7">Project:</text>
<text x="118.7" y="188.8">CONTRACTOR :</text>
</g>
<g font-size="2.6">
<text x="7.8" y="31.1">R11</text>
<text x="7.8" y="35.7">S11</text>
<text x="267.7" y="31.1">R11</text>
<text x="267.7" y="35.7">S11</text>
<text x="7.8" y="40.3">T11</text>
<text x="267.7" y="40.3">T11</text>
<text x="5.6" y="167.7">MP</text>
<text x="269.4" y="167.7">MP</text>
<text x="5.6" y="174.6">PE</text>
<text x="269.4" y="174.6">PE</text>
</g>
<g font-size="2.3">
<text x="13.6" y="65.1">*</text>
<text x="13.7" y="61.9">FR4</text>
<text x="46.9" y="65.1">*</text>
<text x="47" y="61.9">FR5</text>
<text x="81.1" y="61.9">FR6</text>
<text x="82.5" y="65.1">*</text>
<text x="116.7" y="61.9">FR7</text>
<text x="118.4" y="65.1">*</text>
</g>
<g font-size="1.7">
<text x="189.8" y="187.4">SCALE:</text>
<text x="189.8" y="191.1">DRAWN BY:</text>
<text x="207.1" y="187.4">NTS</text>
<text x="214" y="187.4">FORMAT:</text>
<text x="214.3" y="190.8">DATE:</text>
<text x="223.1" y="187.4">A4</text>
<text x="232.4" y="190.9">TITLE:</text>
<text x="232.5" y="187.5">STATUS:</text>
<text x="256.6" y="187.3">SHEET</text>
<text x="264" y="187.3">3</text>
<text x="266.7" y="187.3">OF 11</text>
<text x="271.3" y="191.5">REV</text>
<text x="189.8" y="194.9">CHECKED BY:</text>
<text x="214.3" y="194.6">DATE:</text>
<text x="271.7" y="193.9">NO.</text>
<text x="189.8" y="202.2">CO. APP.</text>
<text x="189.8" y="198.6">CHECKED BY:</text>
<text x="214.3" y="202">DATE:</text>
<text x="214.3" y="198.3">DATE:</text>
<text x="232.4" y="198.3">DOC NO.:</text>
<text x="273.2" y="200.4">2</text>
</g>
<g font-size="1.5">
<text x="16.9" y="11.9">1</text>
<text x="50" y="11.9">2</text>
<text x="83" y="11.9">3</text>
<text x="116" y="11.9">4</text>
<text x="149" y="11.9">5</text>
<text x="182" y="11.9">6</text>
<text x="215.1" y="11.9">7</text>
<text x="248.1" y="11.9">8</text>
<text x="2.3" y="20.5">F</text>
<text x="277.2" y="18.9">F</text>
<text x="2.2" y="50.6">E</text>
<text x="277" y="50.6">E</text>
<text x="2.2" y="85.3">D</text>
<text x="277.1" y="85.3">D</text>
<text x="2.1" y="120.1">C</text>
<text x="276.7" y="120.1">C</text>
<text x="2.1" y="154.8">B</text>
<text x="276.9" y="153.3">B</text>
<text x="2.1" y="189.6">A</text>
<text x="276.8" y="188.9">A</text>
<text x="16.9" y="205.2">1</text>
<text x="50" y="205.2">2</text>
<text x="83" y="205.2">3</text>
<text x="116.8" y="205.2">4</text>
<text x="149.7" y="205.2">5</text>
<text x="182.4" y="205.2">6</text>
<text x="215.1" y="205.2">7</text>
<text x="249.1" y="205.2">8</text>
</g>
<g font-size="1.3">
<text x="42.4" y="63.3">AUX</text>
<text x="75.7" y="63.3">AUX</text>
<text x="109.8" y="63.3">AUX</text>
<text x="145.4" y="63.3">AUX</text>
</g>
</svg>
